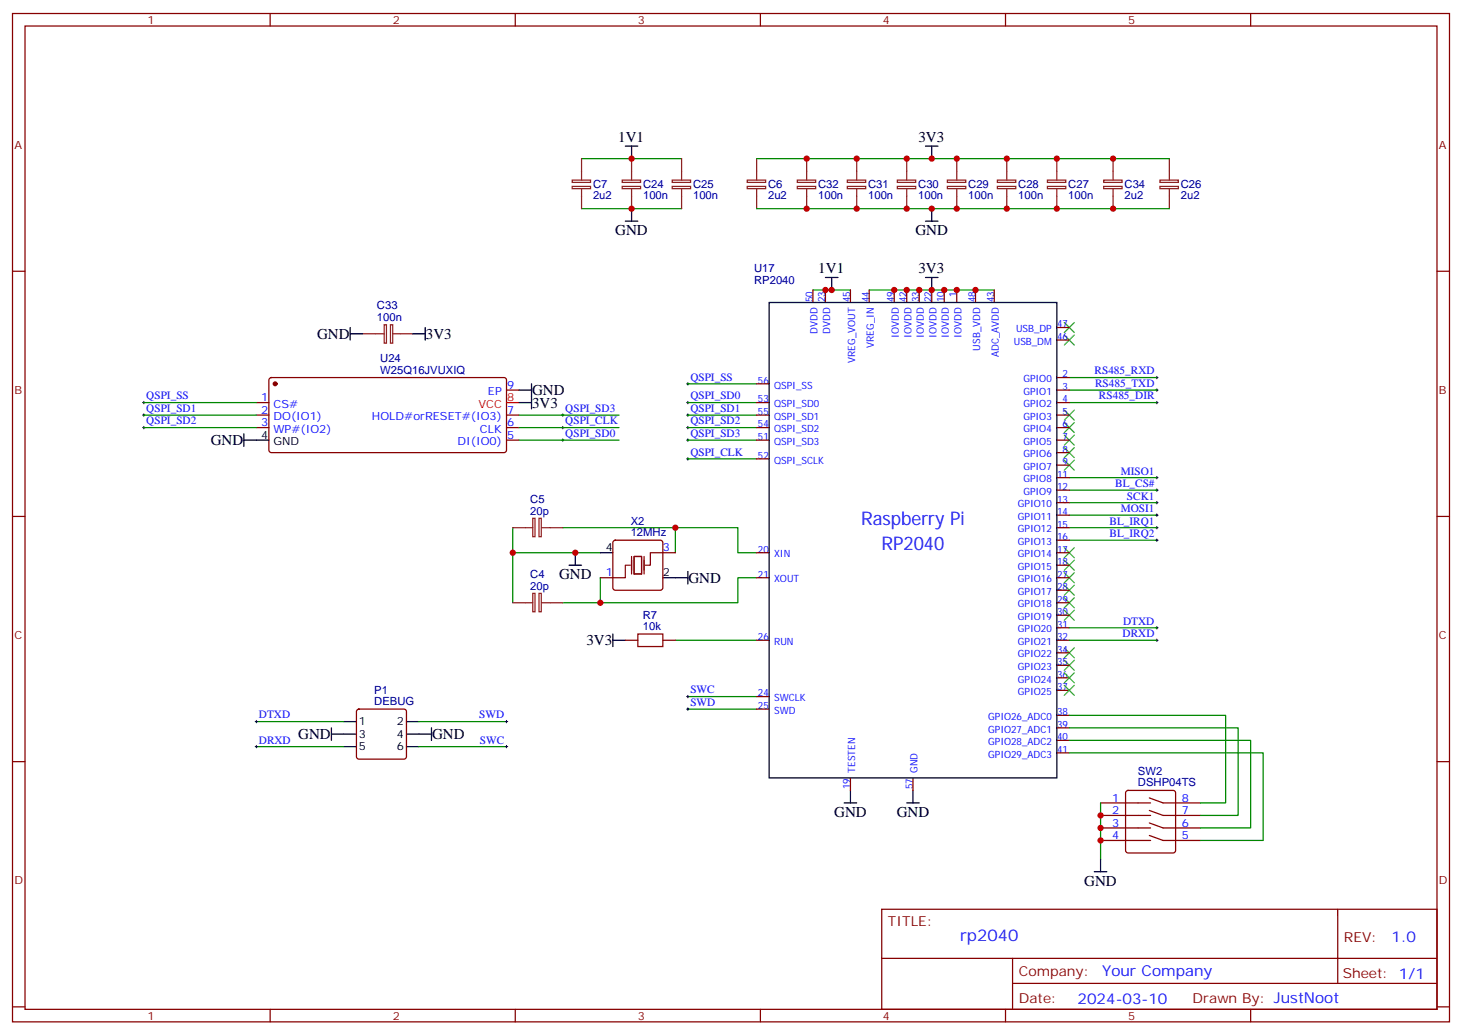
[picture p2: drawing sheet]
<svg xmlns="http://www.w3.org/2000/svg" width="412mm" height="292mm" viewBox="0 0 412 292" stroke-linecap="round" stroke-linejoin="round" font-family="sans-serif">
<g fill="none" stroke="#870000" stroke-width=".35">
<path d="M3.5 3.8h405.4v284.3h-405.4zM7.1 7.3h398.2v277.3h-398.2zM76.2 3.8v3.5M145.3 3.8v3.5M214.5 3.8v3.5M283.6 3.8v3.5M352.8 3.8v3.5M3.5 76.5h3.6M405.3 76.5h3.6M229.3 81.8v3.5M232.8 81.8v3.5M239.9 81.8v3.5"/>
<path d="M245.2 81.8v3.5M252.2 81.8v3.5M255.8 81.8v3.5M259.3 81.8v3.5M262.8 81.8v3.5M266.3 81.8v3.5M269.9 81.8v3.5M275.2 81.8v3.5M280.5 81.8v3.5M298.1 92.4h3.5M298.1 95.9h3.5M72.3 113.5h3.5"/>
<path d="M72.3 117.1h3.5M76.1 106.7l.5-.2h65.8l.5 .7-.1 20-.6 .4h-65.9l-.5-.7v-19.7zM142.9 117.1h3.5M142.9 110h3.5M213.4 113.5h3.6M213.4 117.1h3.6M213.4 108.2h3.6M298.1 113.5h3.5M298.1 117.1h3.5M298.1 110h3.5M298.1 106.5h3.5M72.3 120.6h3.5"/>
<path d="M142.9 120.6h3.5M142.9 124.1h3.5M213.4 120.6h3.6M213.4 124.1h3.6M213.4 129.4h3.6M298.1 120.6h3.5M298.1 124.1h3.5M298.1 131.2h3.5M298.1 127.6h3.5M298.1 138.2h3.5M298.1 134.7h3.5M3.5 145.6h3.6"/>
<path d="M173.1 152.5l.5-.2h12.7l.5 .2 .2 .5v12.7l-.3 .5-.4 .2h-12.7l-.5-.2-.2-.5v-12.7zM187 155.9h3.5M213.4 155.9h3.6M298.1 155.9h3.5M298.1 159.4h3.5M298.1 152.3h3.5M298.1 148.8h3.5M298.1 145.3h3.5M298.1 141.7h3.5M405.3 145.6h3.6M169.3 162.9h3.6M213.4 162.9h3.6"/>
<path d="M298.1 177h3.5M298.1 173.5h3.5M298.1 170h3.5M298.1 166.4h3.5M298.1 162.9h3.5M176.4 180.6h3.5M187 180.6h3.5M213.4 180.6h3.6M213.4 200h3.6M213.4 196.4h3.6M298.1 180.6h3.5M298.1 194.7h3.5"/>
<path d="M298.1 191.1h3.5M298.1 187.6h3.5M298.1 184.1h3.5M3.5 214.8h3.6M100.8 200.2l.4-.2h12.7l.5 .2 .3 .5v12.7l-.3 .5-.5 .2h-12.7l-.5-.3-.2-.4v-12.7zM239.9 219.4v3.5M257.5 219.4v3.5M298.1 212.3h3.5M298.1 208.8h3.5M298.1 205.2h3.5M298.1 201.7h3.5M405.3 214.8h3.6"/>
<path d="M310.4 226.4h14.2M310.4 229.9h14.2M310.4 233.5h14.2M310.4 237h14.2M317.7 223.1l.5-.2h12.7l.5 .2 .2 .5v16.2l-.2 .5-.5 .2h-12.7l-.5-.2-.2-.5v-16.2zM324.2 225l3.9 1.4h10.6M324.2 228.5l3.9 1.4h10.6M324.2 232.1l3.9 1.4h10.6M324.2 235.6l3.9 1.4h10.6M248.7 256.4h156.6v28.2h-156.6zM377.3 256.4v20.9M248.7 270.2h156.5"/>
<path d="M285.6 277.3h119.6M285.6 270.2v14.2M3.5 283.9h3.6M76.2 284.6v3.5M145.3 284.6v3.5M214.5 284.6v3.5M283.6 284.6v3.5M352.8 284.6v3.5M405.3 283.9h3.6"/>
</g>
<g fill="none" stroke="#008700" stroke-width=".35">
<path d="M164 44.7h28.3M164 58.8h28.3M213.4 44.7h116.4M213.4 58.8h116.4M229.3 81.8h10.6M245.2 81.8h35.3M40.6 117.1h31.7M40.6 113.5h31.7M146.4 117.1h28.2M194 117.1h19.4M194 113.5h19.4M194 108.2h19.4"/>
<path d="M301.6 113.5h24.7M301.6 110h24.7M301.6 106.5h24.7M40.6 120.6h31.7M146.4 120.6h28.2M146.4 124.1h28.2M194 120.6h19.4M194 124.1h19.4M194 129.4h19.4M301.6 134.7h24.7M301.6 138.2h24.7M144.6 148.8v21.2"/>
<path d="M144.6 155.9h24.7M158.7 148.8h49.4v7.1h5.3M190.5 148.8v7.1M301.6 145.3h24.7M301.6 141.7h24.7M301.6 148.8h24.7M301.6 152.3h24.7M158.7 170h10.6M169.3 162.9v7.1h38.8v-7.1h5.3M301.6 177h24.7M190.5 180.6h22.9M194 200h19.4"/>
<path d="M194 196.4h19.4M301.6 180.6h24.7M72.3 210.5h24.7M72.3 203.5h24.7M118.2 210.5h24.7M118.2 203.5h24.7M301.6 212.3h54.7v24.7h-17.6M301.6 208.8h51.2v24.7h-14.1M301.6 205.2h47.6v24.7h-10.5M301.6 201.7h44.1v24.7h-7M310.4 226.4v15.9"/>
</g>
<g fill="none" stroke="#000" stroke-width=".28">
<path d="M40.2 117.1h.7M40.2 113.5h.7M40.6 113.2v.7M40.6 116.7v.7M158.4 117.1h.7M158.7 116.7v.7M193.7 117.1h.7M193.7 113.5h.7M193.7 108.2h.7M194 107.9v.7M194 113.2v.7M194 116.7v.7"/>
<path d="M326 113.5h.7M326 110h.7M326 106.5h.7M326.3 106.1v.7M326.3 109.6v.7M326.3 113.2v.7M40.2 120.6h.7M40.6 120.2v.7M158.4 120.6h.7M158.4 124.1h.7M158.7 120.2v.7M158.7 123.8v.7"/>
<path d="M193.7 120.6h.7M193.7 124.1h.7M193.7 129.4h.7M194 120.2v.7M194 123.8v.7M194 129v.8M326 138.2h.7M326 134.7h.7M326.3 134.3v.7M326.3 137.9v.7M326 145.3h.7M326 148.8h.7"/>
<path d="M326 141.7h.7M326 152.3h.7M326.3 141.4v.7M326.3 144.9v.7M326.3 148.4v.8M326.3 152v.7M326 177h.7M326.3 176.7v.7M193.7 200h.7M193.7 196.4h.7M194 196.1v.7M194 199.6v.7"/>
<path d="M326 180.6h.7M326.3 180.2v.7M72 210.5h.7M72 203.5h.7M72.3 203.1v.7M72.3 210.2v.7M142.5 210.5h.7M142.5 203.5h.7M142.9 203.1v.7M142.9 210.2v.7"/>
</g>
<g fill="none" stroke="#3c3" stroke-width=".35">
<path d="M300.2 90.9l2.8 2.9M300.2 94.5l2.8 2.8M303 90.9l-2.8 2.9M303 94.5l-2.8 2.8M300.2 115.6l2.8 2.9M300.2 119.2l2.8 2.8M303 115.6l-2.8 2.9M303 119.2l-2.8 2.8M300.2 126.2l2.8 2.8M300.2 129.8l2.8 2.8M300.2 122.7l2.8 2.8M303 126.2l-2.8 2.8"/>
<path d="M303 129.8l-2.8 2.8M303 122.7l-2.8 2.8M300.2 154.4l2.8 2.9M300.2 158l2.8 2.8M303 154.4l-2.8 2.9M303 158l-2.8 2.8M300.2 165l2.8 2.9M300.2 161.5l2.8 2.8M300.2 168.6l2.8 2.8M300.2 172.1l2.8 2.8M303 165l-2.8 2.9M303 161.5l-2.8 2.8"/>
<path d="M303 168.6l-2.8 2.8M303 172.1l-2.8 2.8M300.2 186.2l2.8 2.8M300.2 182.7l2.8 2.8M300.2 193.3l2.8 2.8M300.2 189.7l2.8 2.8M303 186.2l-2.8 2.8M303 182.7l-2.8 2.8M303 193.3l-2.8 2.8M303 189.7l-2.8 2.8"/>
</g>
<circle cx="77.6" cy="108.2" r=".53" fill="#870000" stroke="#870000" stroke-width=".35"/>
<g fill="none" stroke="#000" stroke-width=".35">
<path d="M176.4 41.2h3.5M178.2 41.2v3.5M178.2 58.8v3.6M261.1 41.2h3.5M262.8 41.2v3.5M262.8 58.8v3.6M176.4 62.4h3.5M232.8 78.2h3.6M234.6 78.2v3.6M261.1 62.4h3.5M261.1 78.2h3.5M262.8 78.2v3.6"/>
<path d="M98.8 94.1h3.5M98.8 92.4v3.5M116.4 94.1h3.5M119.9 92.4v3.5M217 85.3h81.1v134.1h-81.1zM146.4 113.5h3.5M146.4 110h3.5M149.9 108.2v7.1M68.8 124.1h7M68.8 122.3v3.6M160.5 159.4h3.5M162.3 155.9v3.5"/>
<path d="M169.3 155.9h3.6M172.9 178.8v3.5M187 162.9h7M194 161.1v3.6M172.9 180.6h3.5M93.5 207h7M93.5 205.2v3.6M97 203.5h3.5M97 210.5h3.5M114.7 203.5h3.5M114.7 207h7M114.7 210.5h3.5"/>
<path d="M121.7 205.2v3.6M238.1 226.4h3.6M239.9 222.9v3.5M255.8 226.4h3.5M257.5 222.9v3.5M308.7 245.8h3.5M310.4 242.3v3.5"/>
</g>
<path d="M142.9 113.5h3.5" fill="none" stroke="#f00" stroke-width=".35"/>
<g fill="none" stroke="#8c2424" stroke-width=".35">
<path d="M161.4 50.8h5.2v.6h-5.2zM161.4 52.6h5.2v.6h-5.2zM164 44.7v6M164 53.2v5.6M175.5 50.8h5.2v.6h-5.2zM175.5 52.6h5.2v.6h-5.2zM178.2 44.7v6M178.2 53.2v5.6M189.6 50.8h5.2v.6h-5.2zM189.6 52.6h5.2v.6h-5.2zM192.3 44.7v6M192.3 53.2v5.6"/>
<path d="M210.8 50.8h5.2v.6h-5.2zM210.8 52.6h5.2v.6h-5.2zM213.4 44.7v6M213.4 53.2v5.6M224.9 50.8h5.2v.6h-5.2zM224.9 52.6h5.2v.6h-5.2zM227.5 44.7v6M227.5 53.2v5.6M239 50.8h5.2v.6h-5.2zM239 52.6h5.2v.6h-5.2zM241.7 44.7v6M241.7 53.2v5.6"/>
<path d="M253.1 50.8h5.2v.6h-5.2zM253.1 52.6h5.2v.6h-5.2zM255.8 44.7v6M255.8 53.2v5.6M267.2 50.8h5.2v.6h-5.2zM267.2 52.6h5.2v.6h-5.2zM269.9 44.7v6M269.9 53.2v5.6M281.3 50.8h5.2v.6h-5.2zM281.3 52.6h5.2v.6h-5.2zM284 44.7v6M284 53.2v5.6"/>
<path d="M295.5 50.8h5.1v.6h-5.1zM295.5 52.6h5.1v.6h-5.1zM298.1 44.7v6M298.1 53.2v5.6M311.3 50.8h5.2v.6h-5.2zM311.3 52.6h5.2v.6h-5.2zM314 44.7v6M314 53.2v5.6M327.2 50.8h5.2v.6h-5.2zM327.2 52.6h5.2v.6h-5.2zM329.8 44.7v6M329.8 53.2v5.6"/>
<path d="M102.3 94.1h6M108.4 91.6h.6v5.2h-.6zM110.1 91.6h.7v5.2h-.7zM110.8 94.1h5.6M144.6 148.8h5.7M150.3 146.2h.6v5.1h-.6zM152 146.2h.7v5.1h-.7zM152.8 148.8h5.9M144.6 170h5.7M150.3 167.3h.6v5.2h-.6zM152 167.3h.7v5.2h-.7zM152.8 170h5.9"/>
</g>
<path d="M179.9 178.8h7.1v3.5h-7.1z" fill="none" stroke="#a10000" stroke-width=".35"/>
<path d="M177.8 159.4h-1.4v3.5h-3.5M178.2 156.9v5M178.9 156.9h2.1v5h-2.1zM181.7 156.9v5M187 155.9h-3.6v3.5h-1.4" fill="none" stroke="#870012" stroke-width=".35"/>
<g fill="#c00">
<circle cx="275.2" cy="81.8" r=".88"/>
<circle cx="162.3" cy="155.9" r=".88"/>
<circle cx="190.5" cy="148.8" r=".88"/>
<circle cx="169.3" cy="170" r=".88"/>
<circle cx="144.6" cy="155.9" r=".88"/>
<circle cx="234.6" cy="81.8" r=".88"/>
<circle cx="227.5" cy="44.7" r=".88"/>
<circle cx="227.5" cy="58.8" r=".88"/>
<circle cx="232.8" cy="81.8" r=".88"/>
<circle cx="252.2" cy="81.8" r=".88"/>
<circle cx="178.2" cy="44.7" r=".88"/>
<circle cx="178.2" cy="58.8" r=".88"/>
<circle cx="298.1" cy="58.8" r=".88"/>
<circle cx="269.9" cy="81.8" r=".88"/>
<circle cx="262.8" cy="44.7" r=".88"/>
<circle cx="284" cy="44.7" r=".88"/>
<circle cx="269.9" cy="44.7" r=".88"/>
<circle cx="255.8" cy="44.7" r=".88"/>
<circle cx="241.7" cy="44.7" r=".88"/>
<circle cx="266.3" cy="81.8" r=".88"/>
<circle cx="262.8" cy="81.8" r=".88"/>
<circle cx="259.3" cy="81.8" r=".88"/>
<circle cx="255.8" cy="81.8" r=".88"/>
<circle cx="262.8" cy="58.8" r=".88"/>
<circle cx="284" cy="58.8" r=".88"/>
<circle cx="269.9" cy="58.8" r=".88"/>
<circle cx="255.8" cy="58.8" r=".88"/>
<circle cx="241.7" cy="58.8" r=".88"/>
<circle cx="298.1" cy="44.7" r=".88"/>
<circle cx="314" cy="58.8" r=".88"/>
<circle cx="314" cy="44.7" r=".88"/>
<circle cx="310.4" cy="229.9" r=".88"/>
<circle cx="310.4" cy="233.5" r=".88"/>
<circle cx="310.4" cy="237" r=".88"/>
</g>
<g font-size="5.3" fill="#00f">
<text x="242.9" y="147.9">Raspberry Pi</text>
<text x="248.7" y="155">RP2040</text>
</g>
<text font-size="4.6" fill="#00f" x="270.8" y="265.4">rp2040</text>
<g font-size="4.2">
<text x="174.4" y="40">1V1</text>
<text x="259.1" y="40">3V3</text>
<text x="173.6" y="66.4">GND</text>
<text x="258.2" y="66.4">GND</text>
<text x="230.8" y="77.1">1V1</text>
<text x="259.1" y="77.1">3V3</text>
<text x="89.4" y="95.5">GND</text>
<text x="120.1" y="95.5">3V3</text>
<text x="150.1" y="111.4">GND</text>
<text x="150.1" y="114.9">3V3</text>
<text x="59.4" y="125.5">GND</text>
<text x="157.7" y="163.4">GND</text>
<text x="194.2" y="164.4">GND</text>
<text x="165.4" y="181.9">3V3</text>
<text x="84.1" y="208.4">GND</text>
<text x="121.9" y="208.4">GND</text>
<text x="235.3" y="230.4">GND</text>
<text x="252.9" y="230.4">GND</text>
<text x="305.9" y="249.8">GND</text>
</g>
<g font-size="4.2" fill="#00f">
<text x="392.5" y="265.7">1.0</text>
<text x="310.9" y="275.2">Your Company</text>
<text x="304" y="283">2024-03-10</text>
</g>
<g font-size="3.9" fill="#800">
<text x="250.5" y="261">TITLE:</text>
<text x="379.1" y="265.7">REV:</text>
<text x="287.4" y="275.2">Company:</text>
<text x="378.7" y="275.8">Sheet: 1/1</text>
<text x="287.4" y="282.9">Date:</text>
<text x="336.4" y="282.9">Drawn By: JustNoot</text>
</g>
<g font-size="3.2" fill="#800">
<text x="41.6" y="6.8">1</text>
<text x="110.8" y="6.8">2</text>
<text x="179.9" y="6.8">3</text>
<text x="249.1" y="6.8">4</text>
<text x="318.2" y="6.8">5</text>
<text x="4.1" y="41.9">A</text>
<text x="405.9" y="41.9">A</text>
<text x="4.1" y="111.1">B</text>
<text x="405.9" y="111.1">B</text>
<text x="4.1" y="180.2">C</text>
<text x="405.9" y="180.2">C</text>
<text x="4.1" y="249.3">D</text>
<text x="405.9" y="249.3">D</text>
<text x="41.6" y="287.6">1</text>
<text x="110.8" y="287.6">2</text>
<text x="179.9" y="287.6">3</text>
<text x="249.1" y="287.6">4</text>
<text x="318.2" y="287.6">5</text>
</g>
<g font-size="3.2" fill="#000080">
<text x="167.3" y="52.9">C7</text>
<text x="181.4" y="52.9">C24</text>
<text x="195.5" y="52.9">C25</text>
<text x="216.7" y="52.9">C6</text>
<text x="230.8" y="52.9">C32</text>
<text x="244.9" y="52.9">C31</text>
<text x="259" y="52.9">C30</text>
<text x="273.1" y="52.9">C29</text>
<text x="287.2" y="52.9">C28</text>
<text x="301.3" y="52.9">C27</text>
<text x="317.2" y="52.9">C34</text>
<text x="333.1" y="52.9">C26</text>
<text x="167.3" y="56.1">2u2</text>
<text x="181.4" y="56.1">100n</text>
<text x="195.5" y="56.1">100n</text>
<text x="216.7" y="56.1">2u2</text>
<text x="230.8" y="56.1">100n</text>
<text x="244.9" y="56.1">100n</text>
<text x="259" y="56.1">100n</text>
<text x="273.1" y="56.1">100n</text>
<text x="287.2" y="56.1">100n</text>
<text x="301.3" y="56.1">100n</text>
<text x="317.2" y="56.1">2u2</text>
<text x="333.1" y="56.1">2u2</text>
<text x="212.7" y="76.8">U17</text>
<text x="212.7" y="80">RP2040</text>
<text x="106.3" y="87.3">C33</text>
<text x="106.3" y="90.5">100n</text>
<text x="107.3" y="105.3">W25Q16JVUXIQ</text>
<text x="107.3" y="102.2">U24</text>
<text x="149.6" y="141.9">C5</text>
<text x="149.6" y="145.1">20p</text>
<text x="177.9" y="148.1">X2</text>
<text x="177.9" y="151.3">12MHz</text>
<text x="149.6" y="166.3">20p</text>
<text x="149.6" y="163.1">C4</text>
<text x="181.3" y="177.7">10k</text>
<text x="181.3" y="174.5">R7</text>
<text x="105.6" y="195.6">P1</text>
<text x="105.6" y="198.9">DEBUG</text>
<text x="321" y="221.7">DSHP04TS</text>
<text x="321" y="218.5">SW2</text>
</g>
<g font-size="3.2" fill="#00f">
<text x="194.7" y="107.4">QSPI_SS</text>
<text x="308.8" y="105.6">RS485_RXD</text>
<text x="41.3" y="112.6">QSPI_SS</text>
<text x="73.7" y="113.2">1</text>
<text x="137.7" y="111.4">EP</text>
<text x="143.1" y="109.6">9</text>
<text x="194.7" y="112.6">QSPI_SD0</text>
<text x="308.9" y="109.1">RS485_TXD</text>
<text x="310" y="112.6">RS485_DIR</text>
<text x="41.3" y="119.7">QSPI_SD2</text>
<text x="41.3" y="116.2">QSPI_SD1</text>
<text x="73.7" y="116.7">2</text>
<text x="77.2" y="114.9">CS#</text>
<text x="77.2" y="118.5">DO(IO1)</text>
<text x="104.9" y="118.5">HOLD#orRESET#(IO3)</text>
<text x="143.1" y="116.7">7</text>
<text x="159.5" y="116.2">QSPI_SD3</text>
<text x="159.5" y="119.7">QSPI_CLK</text>
<text x="194.7" y="119.7">QSPI_SD2</text>
<text x="194.7" y="116.2">QSPI_SD1</text>
<text x="73.7" y="120.2">3</text>
<text x="77.2" y="122">WP#(IO2)</text>
<text x="129.1" y="125.5">DI(IO0)</text>
<text x="135.4" y="122">CLK</text>
<text x="143.1" y="123.8">5</text>
<text x="143.1" y="120.2">6</text>
<text x="159.5" y="123.2">QSPI_SD0</text>
<text x="194.7" y="123.2">QSPI_SD3</text>
<text x="194.7" y="128.5">QSPI_CLK</text>
<text x="314.6" y="137.3">BL_CS#</text>
<text x="316.1" y="133.8">MISO1</text>
<text x="317.9" y="140.9">SCK1</text>
<text x="313" y="147.9">BL_IRQ1</text>
<text x="316.1" y="144.4">MOSI1</text>
<text x="187" y="155.5">3</text>
<text x="313" y="151.4">BL_IRQ2</text>
<text x="170.8" y="162.6">1</text>
<text x="316.7" y="179.7">DRXD</text>
<text x="316.8" y="176.1">DTXD</text>
<text x="194.7" y="195.5">SWC</text>
<text x="73" y="202.6">DTXD</text>
<text x="135.2" y="202.6">SWD</text>
<text x="194.7" y="199.1">SWD</text>
<text x="73" y="209.7">DRXD</text>
<text x="135.3" y="209.7">SWC</text>
<text x="313.7" y="226.1">1</text>
<text x="333.4" y="226.1">8</text>
<text x="313.7" y="229.6">2</text>
<text x="313.7" y="233.1">3</text>
<text x="333.4" y="233.1">6</text>
<text x="333.4" y="229.6">7</text>
<text x="313.7" y="236.6">4</text>
<text x="333.4" y="236.6">5</text>
</g>
<g font-size="3.2" fill="#f00">
<text x="143.1" y="113.2">8</text>
<text x="135" y="114.9">VCC</text>
</g>
<g font-size="3.2">
<text x="73.7" y="123.8">4</text>
<text x="77.2" y="125.5">GND</text>
<text x="170.8" y="155.5">4</text>
<text x="187" y="162.6">2</text>
<text x="101.2" y="204.5">1</text>
<text x="101.2" y="208.1">3</text>
<text x="111.9" y="204.5">2</text>
<text x="111.9" y="208.1">4</text>
<text x="101.2" y="211.6">5</text>
<text x="111.9" y="211.6">6</text>
</g>
<g font-size="2.8" fill="#00f">
<text x="269.8" y="83.7" transform="rotate(-90 269.8 83.7)">1</text>
<text x="229.3" y="85.2" transform="rotate(-90 229.3 85.2)">50</text>
<text x="232.8" y="85.2" transform="rotate(-90 232.8 85.2)">23</text>
<text x="239.9" y="85.2" transform="rotate(-90 239.9 85.2)">45</text>
<text x="245.1" y="85.2" transform="rotate(-90 245.1 85.2)">44</text>
<text x="252.2" y="85.2" transform="rotate(-90 252.2 85.2)">49</text>
<text x="255.7" y="85.2" transform="rotate(-90 255.7 85.2)">42</text>
<text x="259.3" y="85.2" transform="rotate(-90 259.3 85.2)">33</text>
<text x="262.8" y="85.2" transform="rotate(-90 262.8 85.2)">22</text>
<text x="266.3" y="85.2" transform="rotate(-90 266.3 85.2)">10</text>
<text x="275.1" y="85.2" transform="rotate(-90 275.1 85.2)">48</text>
<text x="280.4" y="85.2" transform="rotate(-90 280.4 85.2)">43</text>
<text x="230.6" y="94.1" transform="rotate(-90 230.6 94.1)">DVDD</text>
<text x="234.2" y="94.1" transform="rotate(-90 234.2 94.1)">DVDD</text>
<text x="253.6" y="95.3" transform="rotate(-90 253.6 95.3)">IOVDD</text>
<text x="257.1" y="95.3" transform="rotate(-90 257.1 95.3)">IOVDD</text>
<text x="260.6" y="95.3" transform="rotate(-90 260.6 95.3)">IOVDD</text>
<text x="264.1" y="95.3" transform="rotate(-90 264.1 95.3)">IOVDD</text>
<text x="267.7" y="95.3" transform="rotate(-90 267.7 95.3)">IOVDD</text>
<text x="271.2" y="95.3" transform="rotate(-90 271.2 95.3)">IOVDD</text>
<text x="286.6" y="93.7">USB_DP</text>
<text x="298.2" y="92.3">47</text>
<text x="298.2" y="95.8">46</text>
<text x="246.5" y="98.1" transform="rotate(-90 246.5 98.1)">VREG_IN</text>
<text x="276.5" y="98.8" transform="rotate(-90 276.5 98.8)">USB_VDD</text>
<text x="281.8" y="100.7" transform="rotate(-90 281.8 100.7)">ADC_AVDD</text>
<text x="286" y="97.2">USB_DM</text>
<text x="241.2" y="102.3" transform="rotate(-90 241.2 102.3)">VREG_VOUT</text>
<text x="288.7" y="107.8">GPIO0</text>
<text x="299.7" y="106.4">2</text>
<text x="213.8" y="108.2">56</text>
<text x="213.8" y="113.5">53</text>
<text x="218.4" y="109.6">QSPI_SS</text>
<text x="288.7" y="111.3">GPIO1</text>
<text x="299.7" y="113.5">4</text>
<text x="299.7" y="110">3</text>
<text x="213.8" y="117">55</text>
<text x="218.4" y="118.4">QSPI_SD1</text>
<text x="218.4" y="114.8">QSPI_SD0</text>
<text x="288.7" y="118.4">GPIO3</text>
<text x="288.7" y="114.8">GPIO2</text>
<text x="299.7" y="117">5</text>
<text x="213.8" y="120.5">54</text>
<text x="213.8" y="124.1">51</text>
<text x="218.4" y="121.9">QSPI_SD2</text>
<text x="218.4" y="125.4">QSPI_SD3</text>
<text x="288.7" y="125.4">GPIO5</text>
<text x="288.7" y="121.9">GPIO4</text>
<text x="299.7" y="124.1">7</text>
<text x="299.7" y="120.5">6</text>
<text x="213.8" y="129.4">52</text>
<text x="218.4" y="130.7">QSPI_SCLK</text>
<text x="288.7" y="129">GPIO6</text>
<text x="299.7" y="131.1">9</text>
<text x="299.7" y="127.6">8</text>
<text x="288.7" y="132.5">GPIO7</text>
<text x="288.7" y="136">GPIO8</text>
<text x="298.2" y="134.7">11</text>
<text x="287.1" y="143.1">GPIO10</text>
<text x="288.7" y="139.5">GPIO9</text>
<text x="298.2" y="141.7">13</text>
<text x="298.2" y="138.2">12</text>
<text x="287.1" y="146.6">GPIO11</text>
<text x="298.2" y="148.8">15</text>
<text x="298.2" y="145.2">14</text>
<text x="213.8" y="155.8">20</text>
<text x="287.1" y="153.7">GPIO13</text>
<text x="287.1" y="150.1">GPIO12</text>
<text x="298.2" y="155.8">17</text>
<text x="298.2" y="152.3">16</text>
<text x="218.4" y="157.2">XIN</text>
<text x="287.1" y="160.7">GPIO15</text>
<text x="287.1" y="157.2">GPIO14</text>
<text x="298.2" y="159.3">18</text>
<text x="213.8" y="162.9">21</text>
<text x="218.4" y="164.2">XOUT</text>
<text x="287.1" y="167.8">GPIO17</text>
<text x="287.1" y="164.2">GPIO16</text>
<text x="298.2" y="166.4">28</text>
<text x="298.2" y="162.9">27</text>
<text x="287.1" y="171.3">GPIO18</text>
<text x="298.2" y="173.5">30</text>
<text x="298.2" y="169.9">29</text>
<text x="287.1" y="178.3">GPIO20</text>
<text x="287.1" y="174.8">GPIO19</text>
<text x="298.2" y="177">31</text>
<text x="213.8" y="180.5">26</text>
<text x="218.4" y="181.9">RUN</text>
<text x="287.1" y="185.4">GPIO22</text>
<text x="287.1" y="181.9">GPIO21</text>
<text x="298.2" y="184">34</text>
<text x="298.2" y="180.5">32</text>
<text x="287.1" y="188.9">GPIO23</text>
<text x="298.2" y="191.1">36</text>
<text x="298.2" y="187.6">35</text>
<text x="213.8" y="196.4">24</text>
<text x="218.4" y="197.7">SWCLK</text>
<text x="287.1" y="196">GPIO25</text>
<text x="287.1" y="192.5">GPIO24</text>
<text x="298.2" y="194.6">37</text>
<text x="213.8" y="199.9">25</text>
<text x="218.4" y="201.3">SWD</text>
<text x="278.8" y="203">GPIO26_ADC0</text>
<text x="298.2" y="201.7">38</text>
<text x="278.8" y="206.6">GPIO27_ADC1</text>
<text x="298.2" y="208.7">40</text>
<text x="298.2" y="205.2">39</text>
<text x="278.8" y="213.6">GPIO29_ADC3</text>
<text x="278.8" y="210.1">GPIO28_ADC2</text>
<text x="298.2" y="212.3">41</text>
<text x="241.2" y="217.9" transform="rotate(-90 241.2 217.9)">TESTEN</text>
<text x="258.9" y="217.9" transform="rotate(-90 258.9 217.9)">GND</text>
<text x="239.9" y="222.5" transform="rotate(-90 239.9 222.5)">19</text>
<text x="257.5" y="222.5" transform="rotate(-90 257.5 222.5)">57</text>
</g>
</svg>
